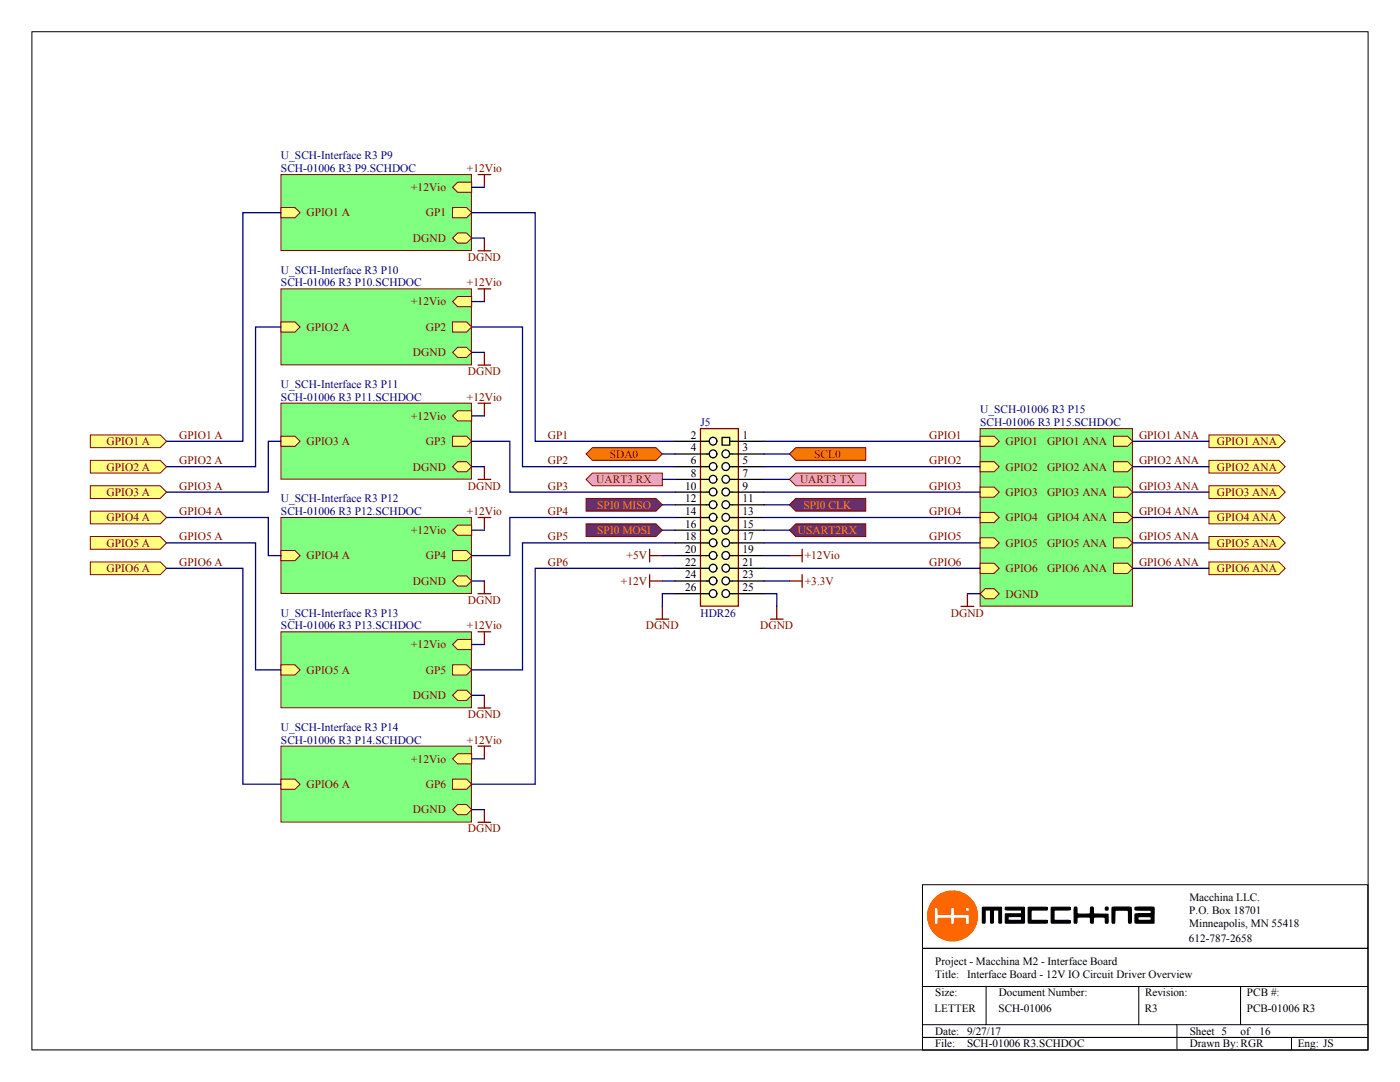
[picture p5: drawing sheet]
<svg xmlns="http://www.w3.org/2000/svg" width="279mm" height="216mm" viewBox="0 0 279 216" stroke-linecap="round" stroke-linejoin="round" font-family="sans-serif">
<path d="M6.4 6.3h266.6v203.2h-266.6zM184.1 176.5h88.9v12.7h-88.9zM184.1 189.2h88.9v20.3h-88.9zM184.1 196.8h88.9M196.8 196.8v7.7M227.3 196.8v7.7M247.6 196.8v7.7M184.1 204.5h88.9M184.1 207h88.9M234.9 204.5v5M257.7 207v2.5" fill="none" stroke="#000" stroke-width=".2"/>
<path d="M185.1 182.8a5 5 0 0 1 10 0 5 5 0 0 1-10 0zM186.5 181.2v2.9l.1 .3 .6-.1v-1l.7-.1 1.8 .1 .1 1.1 .4 .1 .2-.2 .1-1 2.1-.1 .1 1.2h.7v-1.8l-.1-.1h-2.8v-1.3a.4 .4 0 0 0-.5-.1 .4 .4 0 0 0-.3 .4v1h-2.4l-.1-1.3zM192.7 181.5a.4 .4 0 0 0 .8 0 .4 .4 0 0 0-.8 0z" fill="#f60" stroke="#f60" stroke-width=".2"/>
<g fill="#000" stroke="#000" stroke-width=".2">
<path d="M196.1 181h3.7l.1 3.2-.6-.1v-2.4l-.2-.1-.8 .1-.1 2.3a.29 .29 0 0 1-.3 .2 .29 .29 0 0 1-.2-.3v-2.2l-.2-.1h-.8l-.1 .1v2.4l-.5 .1zM205.2 181.1h3.8v.5h-3.1l-.1 .9 .1 1.1h3l.1 .6h-3.7zM209.8 181l3.8 .1v.4l-.2 .1h-2.9l-.1 .1v1.8l.1 .1 3.1 .1v.5h-3.8z"/>
<path d="M200.7 181l3.7 .1v3.1h-3.7v-1.8l3.1-.1 .1-.3-.1-.4-3.1-.1zM201.3 182.9l-.1 .5 .2 .2h2.4l.1-.1-.1-.6z"/>
</g>
<g fill="#000" stroke="#000" stroke-width=".25">
<path d="M214.4 181.1h.5l.1 1.2 1.8 .1h.7l.2-1.3 .4-.1 .2 1.4h2.8v1.7l-.5 .1v-1.1l-.2-.1h-1.8l-.4 .1v1.1h-.5l-.1-1.1-.2-.1a4.8 4.8 0 0 0-2.4 .1l-.1 1-.5 .1zM222 181.1h3.7l.1 .8-.1 2.3h-.4v-.1l-.1-2.4-2-.1-.7 .1v2.5h-.4a2.05 2.05 0 0 1-.2-1.6z"/>
<path d="M226.6 181.1l1.8-.1a2.99 2.99 0 0 1 1.9 .1v3.1h-3.7l-.1-.7a1.19 1.19 0 0 1 .2-1.1l2.9-.1 .2-.5-.2-.2h-3zM227.2 183l-.1 .4 .1 .2a5.3 5.3 0 0 0 2.5-.1l.1-.4-.3-.2z"/>
<circle cx="220.8" cy="181.3" r=".32"/>
</g>
<path d="M153.7 123.5h2.6M155 121v2.5" fill="none" stroke="#800000" stroke-width=".25"/>
<g fill="#eba5c2" stroke="#800000" stroke-width=".2">
<path d="M157.6 95.7l1.2-1.3h14v2.5h-14z" fill-rule="evenodd"/>
<path d="M117 95.7l1.2-1.3h14v2.5h-14z" fill-rule="evenodd"/>
</g>
<g fill="#f77800" stroke="#800000" stroke-width=".2">
<path d="M117 90.6l1.2-1.3h12.7l1.3 1.3-1.3 1.3h-12.7z" fill-rule="evenodd"/>
<path d="M157.6 90.6l1.2-1.3h14v2.6h-14z" fill-rule="evenodd"/>
</g>
<g fill="#682f6f" stroke="#800000" stroke-width=".2">
<path d="M157.6 100.7l1.2-1.2h14v2.5h-14z" fill-rule="evenodd"/>
<path d="M117 99.5h13.9l1.3 1.2-1.3 1.3h-13.9z" fill-rule="evenodd"/>
<path d="M117 104.5h13.9l1.3 1.3-1.3 1.3h-13.9z" fill-rule="evenodd"/>
</g>
<path d="M129.6 109.6v2.5M129.6 114.7v2.5M129.6 115.9h2.6M129.6 110.9h2.6M157.6 115.9h2.5M160.1 114.7v2.5M130.9 123.5h2.6M132.2 121v2.5" fill="none" stroke="#800000" stroke-width=".25"/>
<path d="M139.8 85.5h7.6v35.5h-7.6z" fill="#ffffb0" stroke="#800000" stroke-width=".25"/>
<path d="M134.7 88.1h6.4M144.1 87.3h1.5v1.5h-1.5zM146.1 88.1h6.4" fill="none" stroke="#000" stroke-width=".25"/>
<g fill="#fff" stroke="#000" stroke-width=".25">
<circle cx="144.8" cy="90.6" r=".77"/>
<circle cx="142.3" cy="88" r=".77"/>
<circle cx="142.3" cy="90.6" r=".77"/>
<circle cx="144.8" cy="93.1" r=".77"/>
<circle cx="144.8" cy="95.6" r=".77"/>
<circle cx="144.8" cy="98.2" r=".77"/>
<circle cx="144.8" cy="100.7" r=".77"/>
<circle cx="142.3" cy="93.1" r=".77"/>
<circle cx="142.3" cy="95.6" r=".77"/>
<circle cx="142.3" cy="98.2" r=".77"/>
<circle cx="142.3" cy="100.7" r=".77"/>
</g>
<path d="M134.7 90.6h6.9M134.7 93.1h6.9M134.7 98.2h6.9M141.1 95.7h.5M141.1 88.1h.5M145.6 90.6h6.9M145.6 93.1h6.9M145.6 98.2h6.9M145.6 95.7h6.9M145.6 88.1h.5M134.7 100.7h6.9M145.6 100.7h6.9" fill="none" stroke="#000" stroke-width=".25"/>
<g fill="#fff" stroke="#000" stroke-width=".25">
<circle cx="144.8" cy="103.2" r=".77"/>
<circle cx="144.8" cy="105.8" r=".77"/>
<circle cx="142.3" cy="103.2" r=".77"/>
<circle cx="142.3" cy="105.8" r=".77"/>
</g>
<g fill="none" stroke="#000" stroke-width=".25">
<path d="M134.7 95.7h6.4M134.7 103.3h6.9M134.7 105.8h6.9M134.7 108.3h6.4M134.7 110.9h6.4M134.7 113.4h6.4M134.7 115.9h6.4M134.7 118.5h6.4M145.6 103.3h6.9M145.6 105.8h6.9M146.1 108.3h6.4M146.1 110.9h6.4"/>
<path d="M146.1 113.4h6.4M146.1 115.9h6.4M146.1 118.5h6.4"/>
</g>
<circle cx="144.8" cy="108.3" r=".77" fill="#fff" stroke="#000" stroke-width=".25"/>
<path d="M145.6 108.3h.5" fill="none" stroke="#000" stroke-width=".25"/>
<circle cx="144.8" cy="110.8" r=".77" fill="#fff" stroke="#000" stroke-width=".25"/>
<path d="M145.6 110.9h.5" fill="none" stroke="#000" stroke-width=".25"/>
<circle cx="144.8" cy="113.4" r=".77" fill="#fff" stroke="#000" stroke-width=".25"/>
<path d="M145.6 113.4h.5" fill="none" stroke="#000" stroke-width=".25"/>
<circle cx="144.8" cy="115.9" r=".77" fill="#fff" stroke="#000" stroke-width=".25"/>
<path d="M145.6 115.9h.5" fill="none" stroke="#000" stroke-width=".25"/>
<circle cx="144.8" cy="118.4" r=".77" fill="#fff" stroke="#000" stroke-width=".25"/>
<path d="M145.6 118.5h.5" fill="none" stroke="#000" stroke-width=".25"/>
<circle cx="142.3" cy="118.4" r=".77" fill="#fff" stroke="#000" stroke-width=".25"/>
<path d="M141.1 118.5h.5" fill="none" stroke="#000" stroke-width=".25"/>
<circle cx="142.3" cy="115.9" r=".77" fill="#fff" stroke="#000" stroke-width=".25"/>
<path d="M141.1 115.9h.5" fill="none" stroke="#000" stroke-width=".25"/>
<circle cx="142.3" cy="113.4" r=".77" fill="#fff" stroke="#000" stroke-width=".25"/>
<path d="M141.1 113.4h.5" fill="none" stroke="#000" stroke-width=".25"/>
<circle cx="142.3" cy="110.8" r=".77" fill="#fff" stroke="#000" stroke-width=".25"/>
<path d="M141.1 110.9h.5" fill="none" stroke="#000" stroke-width=".25"/>
<circle cx="142.3" cy="108.3" r=".77" fill="#fff" stroke="#000" stroke-width=".25"/>
<path d="M141.1 108.3h.5" fill="none" stroke="#000" stroke-width=".25"/>
<path d="M56.1 34.8h38v15.2h-38z" fill="#80ff80" stroke="#800000" stroke-width=".2"/>
<path d="M56.1 41.4h2.8l1 1-1 1.1h-2.8z" fill-rule="evenodd" fill="#ffff80"/>
<path d="M56.1 41.4h2.8l1 1-1 1.1h-2.8z" fill="none" stroke="#800000" stroke-width=".2"/>
<path d="M90.3 47.5l1-1h1.8l1 1-1 1h-1.8z" fill-rule="evenodd" fill="#ffff80"/>
<path d="M90.3 47.5l1-1h1.8l1 1-1 1h-1.8z" fill="none" stroke="#800000" stroke-width=".2"/>
<path d="M91.3 36.4h2.8v2h-2.8l-1-1z" fill-rule="evenodd" fill="#ffff80"/>
<path d="M91.3 36.4h2.8v2h-2.8l-1-1z" fill="none" stroke="#800000" stroke-width=".2"/>
<path d="M90.3 41.4h2.8l1 1-1 1.1h-2.8z" fill-rule="evenodd" fill="#ffff80"/>
<path d="M90.3 41.4h2.8l1 1-1 1.1h-2.8z" fill="none" stroke="#800000" stroke-width=".2"/>
<path d="M56.1 57.6h38v15.2h-38z" fill="#80ff80" stroke="#800000" stroke-width=".2"/>
<path d="M56.1 64.2h2.8l1 1-1 1.1h-2.8z" fill-rule="evenodd" fill="#ffff80"/>
<path d="M56.1 64.2h2.8l1 1-1 1.1h-2.8z" fill="none" stroke="#800000" stroke-width=".2"/>
<path d="M90.3 70.3l1-1h1.8l1 1-1 1h-1.8z" fill-rule="evenodd" fill="#ffff80"/>
<path d="M90.3 70.3l1-1h1.8l1 1-1 1h-1.8z" fill="none" stroke="#800000" stroke-width=".2"/>
<path d="M90.3 60.2l1-1h2.8v2h-2.8z" fill-rule="evenodd" fill="#ffff80"/>
<path d="M90.3 60.2l1-1h2.8v2h-2.8z" fill="none" stroke="#800000" stroke-width=".2"/>
<path d="M90.3 64.2h2.8l1 1-1 1.1h-2.8z" fill-rule="evenodd" fill="#ffff80"/>
<path d="M90.3 64.2h2.8l1 1-1 1.1h-2.8z" fill="none" stroke="#800000" stroke-width=".2"/>
<path d="M56.1 80.5h38v15.1h-38z" fill="#80ff80" stroke="#800000" stroke-width=".2"/>
<path d="M56.1 87h2.8l1 1.1-1 1h-2.8z" fill-rule="evenodd" fill="#ffff80"/>
<path d="M56.1 87h2.8l1 1.1-1 1h-2.8z" fill="none" stroke="#800000" stroke-width=".2"/>
<path d="M90.3 93.1l1-1h1.8l1 1-1 1h-1.8z" fill-rule="evenodd" fill="#ffff80"/>
<path d="M90.3 93.1l1-1h1.8l1 1-1 1h-1.8z" fill="none" stroke="#800000" stroke-width=".2"/>
<path d="M90.3 83l1-1h2.8v2h-2.8z" fill-rule="evenodd" fill="#ffff80"/>
<path d="M90.3 83l1-1h2.8v2h-2.8z" fill="none" stroke="#800000" stroke-width=".2"/>
<path d="M90.3 87h2.8l1 1.1-1 1h-2.8z" fill-rule="evenodd" fill="#ffff80"/>
<path d="M90.3 87h2.8l1 1.1-1 1h-2.8z" fill="none" stroke="#800000" stroke-width=".2"/>
<path d="M56.1 103.3h38v15.1h-38z" fill="#80ff80" stroke="#800000" stroke-width=".2"/>
<path d="M56.1 109.9h2.8l1 1-1 1h-2.8z" fill-rule="evenodd" fill="#ffff80"/>
<path d="M56.1 109.9h2.8l1 1-1 1h-2.8z" fill="none" stroke="#800000" stroke-width=".2"/>
<path d="M90.3 109.9h2.8l1 1-1 1h-2.8z" fill-rule="evenodd" fill="#ffff80"/>
<path d="M90.3 109.9h2.8l1 1-1 1h-2.8z" fill="none" stroke="#800000" stroke-width=".2"/>
<path d="M90.3 115.9l1-1h1.8l1 1-1 1h-1.8z" fill-rule="evenodd" fill="#ffff80"/>
<path d="M90.3 115.9l1-1h1.8l1 1-1 1h-1.8z" fill="none" stroke="#800000" stroke-width=".2"/>
<path d="M90.3 105.8l1-1h2.8v2h-2.8z" fill-rule="evenodd" fill="#ffff80"/>
<path d="M90.3 105.8l1-1h2.8v2h-2.8z" fill="none" stroke="#800000" stroke-width=".2"/>
<path d="M56.1 126.1h38v15.1h-38z" fill="#80ff80" stroke="#800000" stroke-width=".2"/>
<path d="M56.1 132.7h2.8l1 1-1 1h-2.8z" fill-rule="evenodd" fill="#ffff80"/>
<path d="M56.1 132.7h2.8l1 1-1 1h-2.8z" fill="none" stroke="#800000" stroke-width=".2"/>
<path d="M90.3 132.7h2.8l1 1-1 1h-2.8z" fill-rule="evenodd" fill="#ffff80"/>
<path d="M90.3 132.7h2.8l1 1-1 1h-2.8z" fill="none" stroke="#800000" stroke-width=".2"/>
<path d="M90.3 138.7l1-1h1.8l1 1-1 1.1h-1.8z" fill-rule="evenodd" fill="#ffff80"/>
<path d="M90.3 138.7l1-1h1.8l1 1-1 1.1h-1.8z" fill="none" stroke="#800000" stroke-width=".2"/>
<path d="M90.3 128.6l1-1h2.8v2h-2.8z" fill-rule="evenodd" fill="#ffff80"/>
<path d="M90.3 128.6l1-1h2.8v2h-2.8z" fill="none" stroke="#800000" stroke-width=".2"/>
<path d="M56.1 148.9h38v15.1h-38z" fill="#80ff80" stroke="#800000" stroke-width=".2"/>
<path d="M56.1 155.5h2.8l1 1-1 1h-2.8z" fill-rule="evenodd" fill="#ffff80"/>
<path d="M56.1 155.5h2.8l1 1-1 1h-2.8z" fill="none" stroke="#800000" stroke-width=".2"/>
<path d="M90.3 155.5h2.8l1 1-1 1h-2.8z" fill-rule="evenodd" fill="#ffff80"/>
<path d="M90.3 155.5h2.8l1 1-1 1h-2.8z" fill="none" stroke="#800000" stroke-width=".2"/>
<path d="M90.3 161.6l1-1.1h1.8l1 1.1-1 1h-1.8z" fill-rule="evenodd" fill="#ffff80"/>
<path d="M90.3 161.6l1-1.1h1.8l1 1.1-1 1h-1.8z" fill="none" stroke="#800000" stroke-width=".2"/>
<path d="M91.3 150.4h2.8v2h-2.8l-1-1z" fill-rule="evenodd" fill="#ffff80"/>
<path d="M91.3 150.4h2.8v2h-2.8l-1-1z" fill="none" stroke="#800000" stroke-width=".2"/>
<g fill="#ffff80" stroke="#800000" stroke-width=".2">
<path d="M18 86.8h14l1.2 1.3-1.2 1.2h-14z" fill-rule="evenodd"/>
<path d="M18 91.9h14l1.2 1.2-1.2 1.3h-14z" fill-rule="evenodd"/>
<path d="M18 96.9h14l1.2 1.3-1.2 1.3h-14z" fill-rule="evenodd"/>
<path d="M18 102h14l1.2 1.3-1.2 1.2h-14z" fill-rule="evenodd"/>
<path d="M18 107.1h14l1.2 1.2-1.2 1.3h-14z" fill-rule="evenodd"/>
<path d="M18 112.1h14l1.2 1.3-1.2 1.3h-14z" fill-rule="evenodd"/>
<path d="M241.3 86.8h13.9l1.3 1.3-1.3 1.2h-13.9z" fill-rule="evenodd"/>
<path d="M241.3 91.9h13.9l1.3 1.2-1.3 1.3h-13.9z" fill-rule="evenodd"/>
<path d="M241.3 96.9h13.9l1.3 1.3-1.3 1.3h-13.9z" fill-rule="evenodd"/>
<path d="M241.3 102h13.9l1.3 1.3-1.3 1.2h-13.9z" fill-rule="evenodd"/>
<path d="M241.3 107.1h13.9l1.3 1.2-1.3 1.3h-13.9z" fill-rule="evenodd"/>
<path d="M241.3 112.1h13.9l1.3 1.3-1.3 1.3h-13.9z" fill-rule="evenodd"/>
</g>
<g fill="none" stroke="#800000" stroke-width=".25">
<path d="M95.4 34.8h2.5M96.7 34.8v2.6M95.4 50h2.5M95.4 57.6h2.5M96.7 47.5v2.5M96.7 57.6v2.6M95.4 72.8h2.5M96.7 70.3v2.5M95.4 95.7h2.5M95.4 80.5h2.5M96.7 80.5v2.5M96.7 93.1v2.6"/>
<path d="M95.4 118.5h2.5M95.4 103.3h2.5M96.7 103.3v2.5M96.7 115.9v2.6M95.4 126.1h2.5M96.7 126.1v2.5M96.7 138.7v2.6M95.4 141.3h2.5M95.4 148.9h2.5M96.7 148.9v2.5M95.4 164.1h2.5M96.7 161.6v2.5"/>
</g>
<path d="M195.6 85.5h30.4v35.5h-30.4z" fill="#80ff80" stroke="#800000" stroke-width=".2"/>
<path d="M222.2 87h2.8l1 1.1-1 1h-2.8z" fill-rule="evenodd" fill="#ffff80"/>
<path d="M222.2 87h2.8l1 1.1-1 1h-2.8z" fill="none" stroke="#800000" stroke-width=".2"/>
<path d="M195.6 118.5l1-1h1.8l1 1-1 1h-1.8z" fill-rule="evenodd" fill="#ffff80"/>
<path d="M195.6 118.5l1-1h1.8l1 1-1 1h-1.8z" fill="none" stroke="#800000" stroke-width=".2"/>
<path d="M195.6 87h2.8l1 1.1-1 1h-2.8z" fill-rule="evenodd" fill="#ffff80"/>
<path d="M195.6 87h2.8l1 1.1-1 1h-2.8z" fill="none" stroke="#800000" stroke-width=".2"/>
<path d="M195.6 92.1h2.8l1 1-1 1h-2.8z" fill-rule="evenodd" fill="#ffff80"/>
<path d="M195.6 92.1h2.8l1 1-1 1h-2.8z" fill="none" stroke="#800000" stroke-width=".2"/>
<path d="M195.6 97.2h2.8l1 1-1 1h-2.8z" fill-rule="evenodd" fill="#ffff80"/>
<path d="M195.6 97.2h2.8l1 1-1 1h-2.8z" fill="none" stroke="#800000" stroke-width=".2"/>
<path d="M195.6 102.2h2.8l1 1.1-1 1h-2.8z" fill-rule="evenodd" fill="#ffff80"/>
<path d="M195.6 102.2h2.8l1 1.1-1 1h-2.8z" fill="none" stroke="#800000" stroke-width=".2"/>
<path d="M195.6 107.3h2.8l1 1-1 1h-2.8z" fill-rule="evenodd" fill="#ffff80"/>
<path d="M195.6 107.3h2.8l1 1-1 1h-2.8z" fill="none" stroke="#800000" stroke-width=".2"/>
<path d="M195.6 112.4h2.8l1 1-1 1h-2.8z" fill-rule="evenodd" fill="#ffff80"/>
<path d="M195.6 112.4h2.8l1 1-1 1h-2.8z" fill="none" stroke="#800000" stroke-width=".2"/>
<path d="M222.2 92.1h2.8l1 1-1 1h-2.8z" fill-rule="evenodd" fill="#ffff80"/>
<path d="M222.2 92.1h2.8l1 1-1 1h-2.8z" fill="none" stroke="#800000" stroke-width=".2"/>
<path d="M222.2 97.2h2.8l1 1-1 1h-2.8z" fill-rule="evenodd" fill="#ffff80"/>
<path d="M222.2 97.2h2.8l1 1-1 1h-2.8z" fill="none" stroke="#800000" stroke-width=".2"/>
<path d="M222.2 102.2h2.8l1 1.1-1 1h-2.8z" fill-rule="evenodd" fill="#ffff80"/>
<path d="M222.2 102.2h2.8l1 1.1-1 1h-2.8z" fill="none" stroke="#800000" stroke-width=".2"/>
<path d="M222.2 107.3h2.8l1 1-1 1h-2.8z" fill-rule="evenodd" fill="#ffff80"/>
<path d="M222.2 107.3h2.8l1 1-1 1h-2.8z" fill="none" stroke="#800000" stroke-width=".2"/>
<path d="M222.2 112.4h2.8l1 1-1 1h-2.8z" fill-rule="evenodd" fill="#ffff80"/>
<path d="M222.2 112.4h2.8l1 1-1 1h-2.8z" fill="none" stroke="#800000" stroke-width=".2"/>
<path d="M157.6 105.8l1.2-1.3h14v2.6h-14z" fill-rule="evenodd" fill="#682f6f" stroke="#800000" stroke-width=".2"/>
<path d="M157.6 110.9h2.5M160.1 109.6v2.5M193.1 118.5v2.5M191.8 121h2.5" fill="none" stroke="#800000" stroke-width=".25"/>
<g fill="none" stroke="#000080" stroke-width=".25">
<path d="M94.1 37.4h2.6M56.1 42.4h-7.6v45.7h-15.3M94.1 42.4h12.7v45.7h27.9M94.1 47.5h2.6M56.1 65.2h-5.1v27.9h-17.8M94.1 65.2h10.2v27.9h30.4M94.1 70.3h2.6M94.1 60.2h2.6M56.1 88.1h-2.6v10.1h-20.3M94.1 88.1h7.6v10.1h33M94.1 93.1h2.6M94.1 83h2.6"/>
<path d="M132.2 90.6h2.5M132.2 95.7h2.5M152.5 90.6h5.1M152.5 95.7h5.1M152.5 93.1h43.1M152.5 88.1h43.1M152.5 98.2h43.1M226 93.1h15.3M226 88.1h15.3M226 98.2h15.3M33.2 103.3h20.3v7.6h2.6M33.2 108.3h17.8v25.4h5.1"/>
<path d="M33.2 113.4h15.3v43.1h7.6M94.1 105.8h2.6M94.1 115.9h2.6M132.2 100.7h2.5M132.2 105.8h2.5M132.2 110.9h2.5M132.2 115.9h2.5M134.7 118.5h-2.5v2.5M134.7 103.3h-33v7.6h-7.6M134.7 108.3h-30.4v25.4h-10.2M134.7 113.4h-27.9v43.1h-12.7M152.5 118.5h2.5v2.5"/>
<path d="M152.5 100.7h5.1M152.5 105.8h5.1M152.5 110.9h5.1M152.5 115.9h5.1M152.5 103.3h43.1M152.5 108.3h43.1M152.5 113.4h43.1M193.1 118.5h2.5M226 103.3h15.3M226 108.3h15.3M226 113.4h15.3M94.1 128.6h2.6"/>
<path d="M94.1 138.7h2.6M94.1 151.4h2.6M94.1 161.6h2.6"/>
</g>
<g font-size="2.3" fill="#000080">
<text x="56.1" y="31.8">U_SCH-Interface R3 P9</text>
<text x="56.1" y="34.3">SCH-01006 R3 P9.SCHDOC</text>
<text x="56.1" y="54.6">U_SCH-Interface R3 P10</text>
<text x="56.1" y="57.1">SCH-01006 R3 P10.SCHDOC</text>
<text x="56.1" y="77.4">U_SCH-Interface R3 P11</text>
<text x="56.1" y="79.9">SCH-01006 R3 P11.SCHDOC</text>
<text x="195.6" y="82.5">U_SCH-01006 R3 P15</text>
<text x="139.8" y="85">J5</text>
<text x="195.6" y="85">SCH-01006 R3 P15.SCHDOC</text>
<text x="56.1" y="100.2">U_SCH-Interface R3 P12</text>
<text x="56.1" y="102.8">SCH-01006 R3 P12.SCHDOC</text>
<text x="56.1" y="123">U_SCH-Interface R3 P13</text>
<text x="56.1" y="125.6">SCH-01006 R3 P13.SCHDOC</text>
<text x="139.8" y="123">HDR26</text>
<text x="56.1" y="145.8">U_SCH-Interface R3 P14</text>
<text x="56.1" y="148.4">SCH-01006 R3 P14.SCHDOC</text>
</g>
<g font-size="2.3" fill="#800000">
<text x="93.2" y="34.3">+12Vio</text>
<text x="82" y="38.1">+12Vio</text>
<text x="61.2" y="43.2">GPIO1 A</text>
<text x="85" y="43.2">GP1</text>
<text x="82.4" y="48.3">DGND</text>
<text x="93.4" y="52.1">DGND</text>
<text x="93.2" y="57.1">+12Vio</text>
<text x="82" y="60.9">+12Vio</text>
<text x="61.2" y="66">GPIO2 A</text>
<text x="82.4" y="71.1">DGND</text>
<text x="85" y="66">GP2</text>
<text x="93.4" y="74.9">DGND</text>
<text x="82" y="83.7">+12Vio</text>
<text x="93.2" y="79.9">+12Vio</text>
<text x="21.3" y="88.8">GPIO1 A</text>
<text x="35.8" y="87.5">GPIO1 A</text>
<text x="61.2" y="88.8">GPIO3 A</text>
<text x="85" y="88.8">GP3</text>
<text x="109.4" y="87.5">GP1</text>
<text x="185.5" y="87.5">GPIO1</text>
<text x="200.7" y="88.8">GPIO1</text>
<text x="209" y="88.8">GPIO1 ANA</text>
<text x="227.3" y="87.5">GPIO1 ANA</text>
<text x="242.9" y="88.8">GPIO1 ANA</text>
<text x="21.3" y="93.9">GPIO2 A</text>
<text x="35.8" y="92.6">GPIO2 A</text>
<text x="82.4" y="93.9">DGND</text>
<text x="109.4" y="92.6">GP2</text>
<text x="121.7" y="91.4">SDA0</text>
<text x="162.5" y="91.4">SCL0</text>
<text x="185.5" y="92.6">GPIO2</text>
<text x="200.7" y="93.9">GPIO2</text>
<text x="209" y="93.9">GPIO2 ANA</text>
<text x="227.3" y="92.6">GPIO2 ANA</text>
<text x="242.9" y="93.9">GPIO2 ANA</text>
<text x="21.3" y="99">GPIO3 A</text>
<text x="35.8" y="97.7">GPIO3 A</text>
<text x="93.4" y="97.7">DGND</text>
<text x="109.4" y="97.7">GP3</text>
<text x="119" y="96.4">UART3 RX</text>
<text x="159.7" y="96.4">UART3 TX</text>
<text x="185.5" y="97.7">GPIO3</text>
<text x="200.7" y="99">GPIO3</text>
<text x="209" y="99">GPIO3 ANA</text>
<text x="227.3" y="97.7">GPIO3 ANA</text>
<text x="242.9" y="99">GPIO3 ANA</text>
<text x="21.3" y="104">GPIO4 A</text>
<text x="35.8" y="102.8">GPIO4 A</text>
<text x="35.8" y="107.8">GPIO5 A</text>
<text x="82" y="106.6">+12Vio</text>
<text x="93.2" y="102.8">+12Vio</text>
<text x="109.4" y="102.8">GP4</text>
<text x="109.4" y="107.8">GP5</text>
<text x="185.5" y="102.8">GPIO4</text>
<text x="185.5" y="107.8">GPIO5</text>
<text x="200.7" y="104">GPIO4</text>
<text x="209" y="104">GPIO4 ANA</text>
<text x="227.3" y="102.8">GPIO4 ANA</text>
<text x="227.3" y="107.8">GPIO5 ANA</text>
<text x="242.9" y="104">GPIO4 ANA</text>
<text x="21.3" y="109.1">GPIO5 A</text>
<text x="35.8" y="112.9">GPIO6 A</text>
<text x="61.2" y="111.6">GPIO4 A</text>
<text x="85" y="111.6">GP4</text>
<text x="109.4" y="112.9">GP6</text>
<text x="125" y="111.6">+5V</text>
<text x="160.6" y="111.6">+12Vio</text>
<text x="185.5" y="112.9">GPIO6</text>
<text x="200.7" y="109.1">GPIO5</text>
<text x="209" y="109.1">GPIO5 ANA</text>
<text x="227.3" y="112.9">GPIO6 ANA</text>
<text x="242.9" y="109.1">GPIO5 ANA</text>
<text x="21.3" y="114.2">GPIO6 A</text>
<text x="82.4" y="116.7">DGND</text>
<text x="123.9" y="116.7">+12V</text>
<text x="160.6" y="116.7">+3.3V</text>
<text x="200.7" y="119.2">DGND</text>
<text x="200.7" y="114.2">GPIO6</text>
<text x="209" y="114.2">GPIO6 ANA</text>
<text x="242.9" y="114.2">GPIO6 ANA</text>
<text x="93.2" y="125.6">+12Vio</text>
<text x="93.4" y="120.5">DGND</text>
<text x="128.9" y="125.6">DGND</text>
<text x="151.7" y="125.6">DGND</text>
<text x="189.8" y="123">DGND</text>
<text x="82" y="129.4">+12Vio</text>
<text x="61.2" y="134.4">GPIO5 A</text>
<text x="85" y="134.4">GP5</text>
<text x="82.4" y="139.5">DGND</text>
<text x="93.4" y="143.3">DGND</text>
<text x="93.2" y="148.4">+12Vio</text>
<text x="82" y="152.2">+12Vio</text>
<text x="61.2" y="157.2">GPIO6 A</text>
<text x="85" y="157.2">GP6</text>
<text x="82.4" y="162.3">DGND</text>
<text x="93.4" y="166.1">DGND</text>
</g>
<g font-size="2.3">
<text x="137.9" y="87.5">2</text>
<text x="148.2" y="87.5">1</text>
<text x="137.9" y="90.1">4</text>
<text x="137.9" y="92.6">6</text>
<text x="137.9" y="95.2">8</text>
<text x="148.2" y="90.1">3</text>
<text x="148.2" y="92.6">5</text>
<text x="148.2" y="95.2">7</text>
<text x="136.8" y="97.7">10</text>
<text x="136.8" y="100.2">12</text>
<text x="148.2" y="97.7">9</text>
<text x="148.2" y="100.2">11</text>
<text x="136.8" y="102.8">14</text>
<text x="136.8" y="105.3">16</text>
<text x="136.8" y="107.8">18</text>
<text x="148.2" y="102.8">13</text>
<text x="148.2" y="105.3">15</text>
<text x="148.2" y="107.8">17</text>
<text x="136.8" y="110.4">20</text>
<text x="136.8" y="112.9">22</text>
<text x="148.2" y="110.4">19</text>
<text x="148.2" y="112.9">21</text>
<text x="136.8" y="115.4">24</text>
<text x="136.8" y="118">26</text>
<text x="148.2" y="115.4">23</text>
<text x="148.2" y="118">25</text>
</g>
<g font-size="2.3" fill="#ff9c00">
<text x="119.2" y="101.5">SPI0 MISO</text>
<text x="160.3" y="101.5">SPI0 CLK</text>
<text x="119.2" y="106.6">SPI0 MOSI</text>
<text x="159.2" y="106.6">USART2RX</text>
</g>
<g font-size="2.2">
<text x="237.4" y="179.8">Macchina LLC.</text>
<text x="237.3" y="182.3">P.O. Box 18701</text>
<text x="237.3" y="185">Minneapolis, MN 55418</text>
<text x="237.3" y="188">612-787-2658</text>
<text x="186.6" y="195.2">Title: Interface Board - 12V IO Circuit Driver Overview</text>
<text x="186.6" y="192.5">Project - Macchina M2 - Interface Board</text>
<text x="186.5" y="202">LETTER</text>
<text x="186.6" y="198.8">Size:</text>
<text x="199.3" y="202">SCH-01006</text>
<text x="199.3" y="198.8">Document Number:</text>
<text x="228.5" y="202">R3</text>
<text x="228.5" y="198.8">Revision:</text>
<text x="248.8" y="202">PCB-01006 R3</text>
<text x="248.9" y="198.8">PCB #:</text>
<text x="186.6" y="206.5">Date: 9/27/17</text>
<text x="186.6" y="209">File:</text>
<text x="193" y="209">SCH-01006 R3.SCHDOC</text>
<text x="237.4" y="206.5">Sheet 5</text>
<text x="237.4" y="209">Drawn By:RGR</text>
<text x="247.6" y="206.5">of</text>
<text x="251.4" y="206.5">16</text>
<text x="259" y="209">Eng: JS</text>
</g>
</svg>
